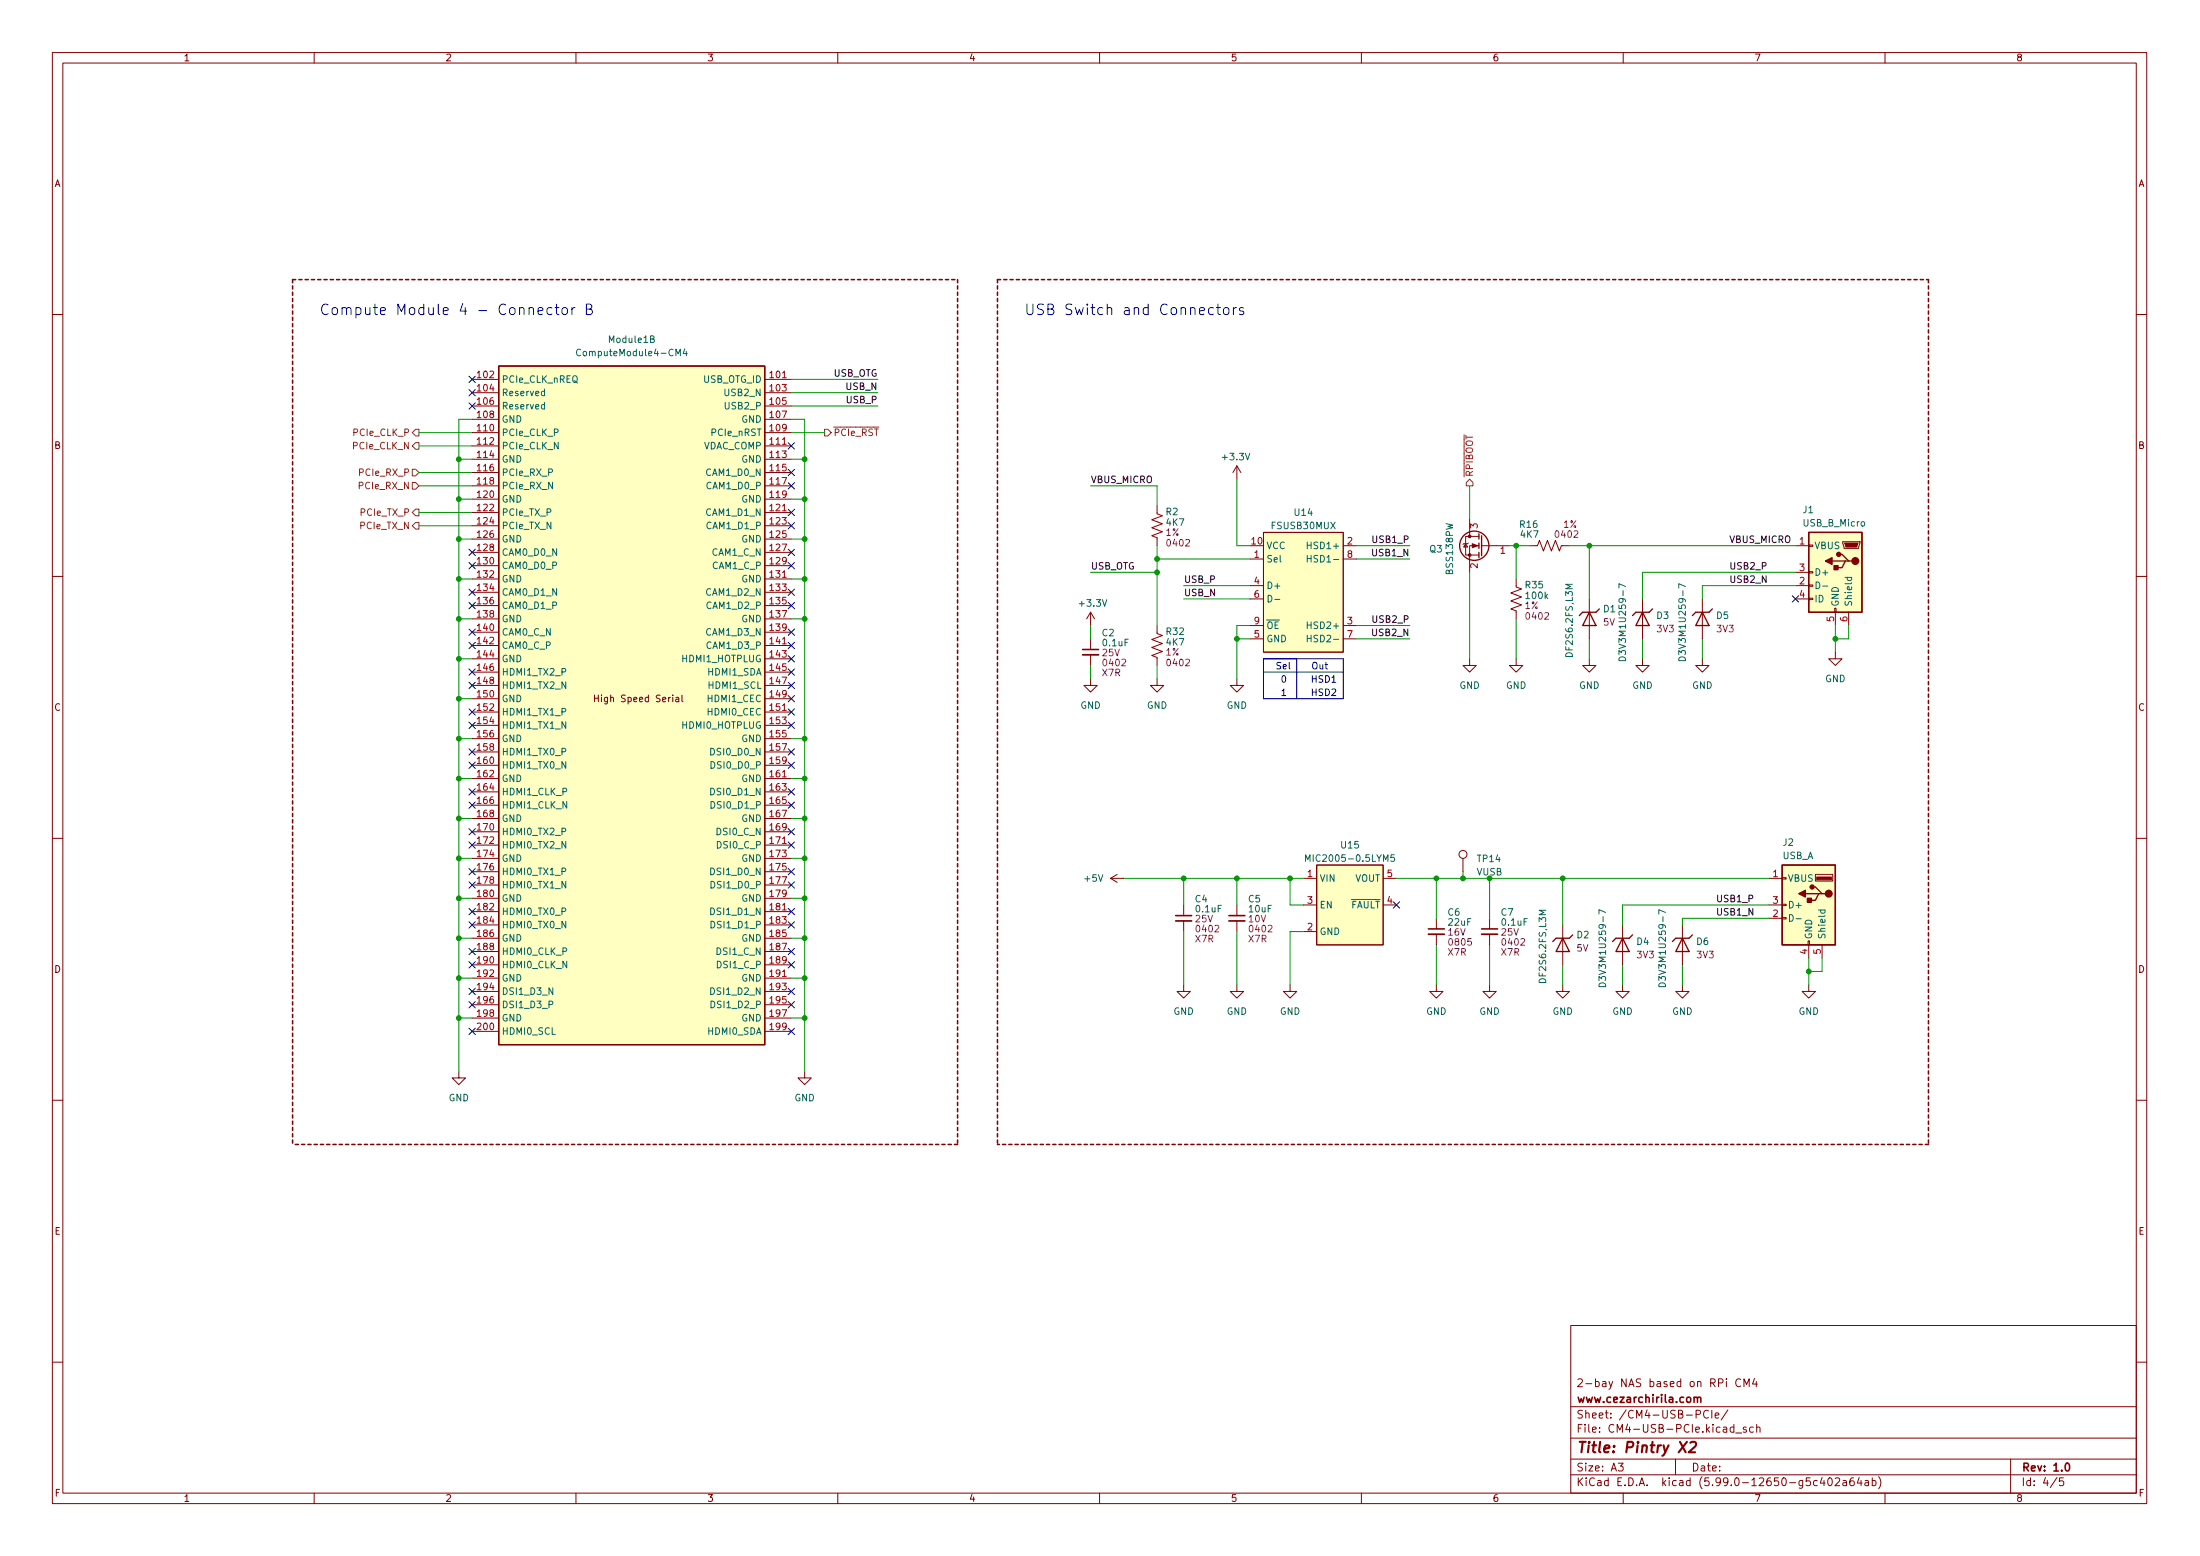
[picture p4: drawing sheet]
<svg xmlns="http://www.w3.org/2000/svg" width="420mm" height="297mm" viewBox="0 0 420 297" stroke-linecap="round" stroke-linejoin="round" font-family="sans-serif">
<g fill="none" stroke="#840000" stroke-width=".19">
<path d="M10 10h400v277h-400zM12 12h396v273h-396zM60 10v2M110 10v2M160 10v2M210 10v2M260 10v2M310 10v2M360 10v2M10 60h2M90.2 72.4h5M90.2 75h5"/>
<path d="M90.2 77.5h5M146 72.4h5.1M146 75h5.1M146 77.5h5.1M408 60h2M90.2 80h5M90.2 82.6h5M90.2 85.1h5M90.2 87.7h5M90.2 90.2h5M90.2 92.7h5M90.2 95.3h5"/>
<path d="M90.2 97.8h5M146 80h5.1M146 82.6h5.1M146 85.1h5.1M146 87.7h5.1M146 90.2h5.1M146 92.7h5.1M146 95.3h5.1M146 97.8h5.1M221 96.6v1.5l1 .4-2 .7 2 .8-2 .7 2 .8-2 .8 1 .4v1.5M236.2 88.9l-.7 1.3M236.2 88.9v2.6"/>
<path d="M236.2 88.9l.8 1.3M280.7 99.1v3.3M10 110h2M90.2 100.4h5M90.2 102.9h5M90.2 105.4h5M90.2 108h5M90.2 110.5h5M90.2 113.1h5M90.2 115.6h5M90.2 118.1h5M146 100.4h5.1"/>
<path d="M146 102.9h5.1M146 105.4h5.1M146 108h5.1M146 110.5h5.1M146 113.1h5.1M146 115.6h5.1M146 118.1h5.1M208.3 116.9l-.8 1.2M208.3 116.9v2.5M208.3 116.9l.7 1.2M221 119.4v1.5l1 .4-2 .8 2 .7-2 .8 2 .8-2 .7 1 .4v1.5M238.8 106.7h2.5"/>
<path d="M238.8 119.4h2.5M238.8 111.8h2.5M238.8 114.3h2.5M241.3 101.6h15.2v22.9h-15.2zM256.5 104.2h2.6M256.5 106.7h2.6M256.5 119.4h2.6M279.9 103.8l.4 .6h-.8zM280.4 103.7l-1 .2M282.4 104.2h-1.7v5.1M282.4 102.4h-2.5v3.6h2.5M283 104.2h5.3"/>
<path d="M289.6 110.5v1.6l1 .3-2.1 .8 2.1 .8-2.1 .7 2.1 .8-2.1 .7 1.1 .4v1.5M292.1 104.2h1.5l.4-1 .8 2 .7-2 .8 2 .8-2 .7 2 .4-1h1.5M303.5 114.3v7.7M313.7 114.3v7.7M325.1 114.3v7.7M342.9 104.2h2.5M342.9 111.8h2.5M342.9 114.3h2.5M342.9 109.3h2.5M345.4 114.2h.8v.3h-.8zM345.4 111.7h.8v.2h-.8zM345.4 109.1h.8v.3h-.8z"/>
<path d="M345.4 104h.8v.3h-.8zM350.4 116.1h.2v.8h-.2zM350.5 116.9v2.5M351.9 103.4h3.3v.3l-.2 1h-2.8zM353.1 116.9v2.5M408 110h2M90.2 120.7h5M90.2 123.2h5M90.2 125.8h5M90.2 128.3h5M90.2 130.8h5M90.2 133.4h5"/>
<path d="M90.2 135.9h5M90.2 138.5h5M113.5 132.7v1.3M113.5 133.3h.8M129.1 133.2h.5v.8M129.6 133.4l-.4 .1-.2 .2 .2 .3 .4-.1M130.2 132.7v1.1l.2 .2M146 120.7h5.1M146 123.2h5.1M146 125.8h5.1M146 128.3h5.1M146 130.8h5.1"/>
<path d="M146 133.4h5.1M146 135.9h5.1M146 138.5h5.1M208.3 129.6v1.2h1.2l-1.2 1.3-1.3-1.3h1.3M208.3 122v2M208.3 125v2M221 129.6v1.2h1.2l-1.2 1.3-1.3-1.3h1.3M236.2 129.6v1.2h1.3l-1.3 1.3-1.3-1.3h1.3M238.8 122h2.5M256.5 122h2.6M280.7 125.8v1.2h1.2l-1.2 1.3-1.3-1.3h1.3M289.6 125.8v1.2h1.2l-1.2 1.3-1.3-1.3h1.3"/>
<path d="M303.5 125.8v1.2h1.3l-1.3 1.3-1.2-1.3h1.2M313.7 125.8v1.2h1.3l-1.3 1.3-1.3-1.3h1.3M325.1 125.8v1.2h1.3l-1.3 1.3-1.3-1.3h1.3M350.5 124.5v1.3h1.3l-1.3 1.2-1.3-1.2h1.3M90.2 141h5M90.2 143.5h5M90.2 146.1h5M90.2 148.6h5M90.2 151.2h5M90.2 153.7h5M90.2 156.2h5M90.2 158.8h5"/>
<path d="M146 141h5.1M146 143.5h5.1M146 146.1h5.1M146 148.6h5.1M146 151.2h5.1M146 153.7h5.1M146 156.2h5.1M146 158.8h5.1M10 160h2M90.2 161.3h5M90.2 163.9h5M90.2 166.4h5"/>
<path d="M90.2 168.9h5M90.2 171.5h5M90.2 174h5M90.2 176.6h5M90.2 179.1h5M146 161.3h5.1M146 163.9h5.1M146 166.4h5.1M146 168.9h5.1M146 171.5h5.1M146 174h5.1M146 176.6h5.1"/>
<path d="M146 179.1h5.1M212.1 167.7l1.3 .7M212.1 167.7h2.5M213.4 166.9l-1.3 .8M226.1 172.8v2M226.1 175.8v2M236.2 172.8v2M236.2 175.8v2M248.9 167.7h2.6M248.9 172.8h2.6M248.9 177.8h2.6M251.5 165.1h12.7v15.3h-12.7z"/>
<path d="M264.2 167.7h2.5M264.2 172.8h2.5M274.3 175.3v2M274.3 178.3v2.1M279.4 163.9v2.5M284.5 175.3v2M284.5 178.3v2.1M298.4 176.6v7.6M309.9 176.6v7.6M321.3 176.6v7.6M337.8 167.7h2.6M337.8 175.3h2.6"/>
<path d="M337.8 172.8h2.6M340.4 175.2h.7v.2h-.7zM340.4 172.6h.7v.3h-.7zM340.4 167.5h.7v.3h-.7zM345.3 179.6h.3v.8h-.3zM346.7 166.9h3.3v1.3h-3.3zM408 160h2M90.2 181.6h5M90.2 184.2h5M90.2 186.7h5M90.2 189.3h5M90.2 191.8h5"/>
<path d="M90.2 194.3h5M90.2 196.9h5M146 181.6h5.1M146 184.2h5.1M146 186.7h5.1M146 189.3h5.1M146 191.8h5.1M146 194.3h5.1M146 196.9h5.1M226.1 188v1.3h1.2l-1.2 1.2-1.3-1.2h1.3M236.2 188v1.3h1.3l-1.3 1.2-1.3-1.2h1.3M246.4 188v1.3h1.2l-1.2 1.2-1.3-1.2h1.3"/>
<path d="M274.3 188v1.3h1.3l-1.3 1.2-1.3-1.2h1.3M284.5 188v1.3h1.2l-1.2 1.2-1.3-1.2h1.3M298.4 188v1.3h1.3l-1.3 1.2-1.2-1.2h1.2M309.9 188v1.3h1.2l-1.2 1.2-1.3-1.2h1.3M321.3 188v1.3h1.3l-1.3 1.2-1.3-1.2h1.3M345.4 188v1.3h1.3l-1.3 1.2-1.2-1.2h1.2M345.4 180.4v2.5M348 180.4v2.5M10 210h2M87.6 204.5v1.3h1.3l-1.3 1.2-1.2-1.2h1.2M153.7 204.5v1.3h1.2l-1.2 1.2-1.3-1.2h1.3M408 210h2"/>
<path d="M300 253h108v32h-108zM10 260h2M300 278.5h108M300 274.5h108M300 268.5h108M309.1 279.3h.9l-.5 .6 .4 .1v.7l-.2 .1-.6-.1M320 278.5v3M323.9 270l.7-.1 .2-.2-.1-.3-.2-.2h-.6v1.5M326.3 269.4a.6 .6 0 0 0-.8 0 .6 .6 0 0 0-.1 .7 .56 .56 0 0 0 .2 .5 .56 .56 0 0 0 .7 0M326.9 269.2v1.5M327.6 270.2l.7-.1-.1-.3-.4-.1-.2 .2v.7h.6M330 269.1l-1.3 2"/>
<path d="M331.1 272.5l-.4-.1-.3 .3 .2 .6h.5M331.1 271.9v1.5M331.5 273.6h1.1M332.4 263.4a.6 .6 0 0 0-.7 0 .6 .6 0 0 0-.2 .7 .56 .56 0 0 0 .3 .5 .56 .56 0 0 0 .6 0M333.1 264.7v-1.5l.5 1.1 .5-1.1v1.5M333.5 272.5l-.4-.1-.2 .2 .1 .2 .5 .2v.3h-.6M334.9 272.5l-.5-.1-.3 .3 .2 .6h.6M335.1 263.1l-.4 1.1h.9M335.4 263.7v1M335.5 272.6l.2-.2 .4 .1v.9M335.5 271.9v1.5M384 278.5v6.5"/>
<path d="M408 260h2M60 285v2M110 285v2M160 285v2M210 285v2M260 285v2M300 281.5h108M310 285v2M348 282l-.4 1.1h1M348.4 282.6v1M349.2 282.3l.2-.2a.8 .8 0 0 1 .5 .8 .8 .8 0 0 1-.5 .7l-.2-.1-.1-.5zM350.5 282.3l.6-.2 .2 .2 .1 .2-1 1.1h1"/>
<path d="M352 282.7h.6v.9M352.6 283h-.5a.29 .29 0 0 0-.2 .3 .29 .29 0 0 0 .2 .3l.5-.1M354 282.1a.6 .6 0 0 0-.7 .7v.5l.1 .2 .4 .1 .3-.1v-.5l-.1-.2-.4-.1-.3 .3M355.1 282l-.4 1.1h.9M355.4 282.6v1M356.2 282.7h.6v.9M356.8 283h-.4a.29 .29 0 0 0-.3 .3 .29 .29 0 0 0 .3 .3l.4-.1M357.6 282.7l.4-.1 .3 .3-.2 .6h-.5M357.6 282.1v1.5M358.8 281.9a1.73 1.73 0 0 1 0 2.3M360 285v2M392.9 282l-1.3 2"/>
<path d="M394.1 282.1h-.7l-.1 .7 .2-.1 .5 .1 .1 .2v.5l-.3 .1-.5-.1"/>
<circle cx="279.4" cy="163.1" r=".76"/>
</g>
<path d="M206.8 124h3M224.5 174.8h3.1M234.7 174.8h3M272.8 177.3h3M283 177.3h3M323.5 266.9l.3-.2 .3 .1 .1 .9M323.5 266.7v1M324.2 266.9l.2-.2 .4 .1v.9M394.6 279.4l.2-.1a.8 .8 0 0 1 .5 .8 .8 .8 0 0 1-.5 .7 1 1 0 0 1-.2-1.4z" fill="none" stroke="#840000" stroke-width=".3"/>
<path d="M320.8 275.2l1.1 2M322.2 275.2l-1.6 2M322.8 275.4l.3-.2h.5l.3 .2v.4l-.1 .3-1.3 1.1h1.2" fill="none" stroke="#840000" stroke-width=".4"/>
<g fill="none" stroke="#840000" stroke-width=".25">
<path d="M95.2 69.9h50.8v129.5h-50.8zM282.4 101.9v1M282.4 103.7v1M282.4 105.4v1.1M283 102.3v3.8M303.5 116.9l1.3 2.5h-2.5zM305.4 116.2l-.6 .7h-2.5l-.7 .6M313.7 116.9l1.3 2.5h-2.6zM315.6 116.2l-.6 .7h-2.6l-.6 .6M325.1 116.9l1.3 2.5h-2.6zM327 116.2l-.6 .7h-2.6l-.6 .6M345.4 101.6h10.2v15.3h-10.2z"/>
<path d="M349.9 107.1h2.5M351.2 105.8h.6l1.3 1.3h.6M353.1 107.1h-.7l-.6 1.3h-1.3M298.4 179.1l1.3 2.5h-2.5zM300.4 178.5l-.7 .6h-2.5l-.7 .6M309.9 179.1l1.2 2.5h-2.5zM311.8 178.5l-.7 .6h-2.5l-.6 .6M321.3 179.1l1.3 2.5h-2.6zM323.2 178.5l-.6 .6h-2.6l-.6 .6M340.4 165.1h10.1v15.3h-10.1zM344.8 170.6h2.5M346.1 169.3h.6l1.3 1.3h.6"/>
<path d="M348 170.6h-.7l-.6 1.3h-1.3"/>
<circle cx="281.6" cy="104.2" r="2.79"/>
</g>
<g fill="none" stroke="#006464" stroke-width=".19">
<path d="M104 74.8l-.4-.1-.2 .2 .1 .6h.5M104 77.3l-.4-.1-.2 .3 .1 .5h.5M104 74.3v1.2M104 76.8v1.3M110.9 66.8a.6 .6 0 0 0-.9 .4 .6 .6 0 0 0 .6 .7l.3-.1M124.2 64.7h.6l.1-.5-.7-.1v1.3h.5l.2-.1 .1-.3-.3-.3M129.1 67.9v-1.2l.4 .9 .4-.9v1.2M130.8 66.6l-.3 .9h.8M131.1 67.1v.8M242.2 113.6a.64 .64 0 0 1 .7 .7 .64 .64 0 0 1-.7 .6zM243.5 114.4h.9M249.7 103.5v1.3"/>
<path d="M249.7 106v1.3M249.7 118.7v1.3M249.7 104.1h.7M249.7 119.3h.7M249.7 106.6h.7M310.5 112l-1.3-.6v.9M321.9 112l-1.3-.6v.9M346.8 111.1a.64 .64 0 0 1 .8 .6 .64 .64 0 0 1-.8 .7zM348.1 111.9h1M352.4 110.2h1.2M352.8 110.2v.4l.2 .2 .6-.1v-.5M249.7 121.3v1.2"/>
<path d="M249.7 121.9h.7M309.2 125.6a.68 .68 0 0 1 .8-.2 .68 .68 0 0 1 .5 .7h-1.3zM320.7 125.6a.68 .68 0 0 1 .8-.2 .68 .68 0 0 1 .4 .7h-1.3zM249.3 164.4v-1.2l.5 .9 .4-.9v1.2M266.3 163.2h-.6l-.1 .6 .2-.1h.4l.1 .2v.4l-.2 .1-.5-.1M306.6 174.2l-1.2-.5v.8M318.1 174.2l-1.3-.5v.8M341.8 174.6a.64 .64 0 0 1 .7 .6 .64 .64 0 0 1-.7 .7zM343 175.4h1M347.3 173.7h1.3M347.8 173.7l-.1 .4 .2 .2 .6-.1v-.5M305.4 187.9a.68 .68 0 0 1 .8-.2 .68 .68 0 0 1 .4 .6h-1.2z"/>
<path d="M316.9 187.9a.68 .68 0 0 1 .7-.2 .68 .68 0 0 1 .5 .6h-1.3z"/>
</g>
<g fill="#ffffc2" stroke="#ffffc2" stroke-width=".19">
<path d="M95.2 69.9h50.8v129.5h-50.8z"/>
<path d="M241.3 101.6h15.2v22.9h-15.2z"/>
<path d="M345.4 101.6h10.2v15.3h-10.2z"/>
<path d="M340.4 165.1h10.1v15.3h-10.1z"/>
<path d="M251.5 165.1h12.7v15.3h-12.7z"/>
</g>
<g fill="#840000" stroke="#840000" stroke-width=".19">
<path d="M281.2 103.8l1 .4-1 .4z"/>
<path d="M352.3 103.7h2.5l-.2 .7h-2z"/>
<path d="M347 167.4h2.8v.5h-2.8z"/>
<circle cx="280.7" cy="106" r=".25"/>
<circle cx="280.7" cy="102.4" r=".25"/>
</g>
<path d="M206.8 125h3M224.5 175.8h3.1M234.7 175.8h3M272.8 178.3h3M283 178.3h3" fill="none" stroke="#840000" stroke-width=".33"/>
<g fill="#840000" stroke="#840000" stroke-width=".25">
<path d="M350.3 108h.7v.7h-.7z"/>
<path d="M348.6 107.1l1.3-.6v1.2z"/>
<path d="M345.2 171.5h.7v.7h-.7z"/>
<path d="M343.5 170.6l1.3-.6v1.2z"/>
<circle cx="354.3" cy="107.1" r=".63"/>
<circle cx="351.2" cy="105.8" r=".38"/>
<circle cx="349.2" cy="170.6" r=".63"/>
<circle cx="346.1" cy="169.3" r=".38"/>
</g>
<path d="M78.7 92.1h.7l.6 .6-.6 .7h-.7zM78.7 89.6h.7l.6 .6-.6 .6h-.7zM78.7 82.6l.7-.6h.6v1.2h-.6zM79.4 97.2h.6v1.3h-.6l-.7-.7zM79.4 84.5h.6v1.3h-.6l-.7-.7zM157.5 82h.6l.6 .6-.6 .6h-.6zM280.7 91.5l.6 .6v.6h-1.3v-.6zM78.7 100.4l.7-.7h.6v1.3h-.6z" fill="none" stroke="#725600" stroke-width=".19"/>
<g fill="none" stroke="#0000c2" stroke-width=".19">
<path d="M102.8 59.4l.9-.2-.1-.4-.6-.1-.2 .3v1h.8M105.4 58.8l-.6-.1-.3 .4v.6l.2 .3h.7M106 58.7h.8M106.3 58.1v1.7l.1 .2 .4 .1M107.4 58.9a.54 .54 0 0 1 .6-.2 .54 .54 0 0 1 .4 .4v.6a.54 .54 0 0 1-.6 .4 .54 .54 0 0 1-.5-.4zM109.2 58.7v1.4M109.8 58.7l-.4 .1-.2 .3M112 59l.8-.1a.48 .48 0 0 0 .2-.5 .48 .48 0 0 0-.3-.3h-.7v2h.8a.53 .53 0 0 0 .3-.6 .53 .53 0 0 0-.4-.5M231.8 58.8l-.6-.1-.4 .4v.6l.2 .3h.8M232.3 58.7h.8M232.6 58.1v1.7l.1 .2 .4 .1M233.8 58.9a.54 .54 0 0 1 .5-.2 .54 .54 0 0 1 .4 .4v.6a.54 .54 0 0 1-.5 .4 .54 .54 0 0 1-.5-.4z"/>
<path d="M235.6 58.7v1.4M236.1 58.7l-.3 .1-.2 .3M237.5 58.8l-.5-.1-.3 .3 .1 .3 .7 .2v.5h-.8M241.3 125.8h15.2v7.6h-15.2zM241.3 128.3h15.2M244.8 131.9l.4-.4v1.3M244.8 132.8h.7M244.9 129.1l.2-.1a.68 .68 0 0 1 .5 .6 .68 .68 0 0 1-.5 .6l-.3-.4zM246.2 126.4v1.1l.2 .2M247.6 125.8v7.6M250.8 126.6l.2-.2a.43 .43 0 0 1 .5 .5v.4a.42 .42 0 0 1-.4 .4 .42 .42 0 0 1-.4-.4zM252.1 126.9v.7l.3 .1 .2-.1"/>
<path d="M252.6 131.6l-.5-.1-.2 .3 .1 .3 .6 .2v.4l-.2 .1-.5-.1M252.6 129h-.5l-.2 .2 .1 .3 .6 .3v.3l-.2 .1h-.5M252.6 126.9v.8M253 126.9h.5M253.2 131.5a.64 .64 0 0 1 .7 .7 .64 .64 0 0 1-.7 .6zM253.2 129a.64 .64 0 0 1 .7 .6 .64 .64 0 0 1-.7 .6zM253.2 126.4v1.1l.3 .2M254.4 131.6l.5-.1 .2 .4-.8 .9h.8M254.4 129.3l.3-.3v1.2M254.4 130.2h.7"/>
</g>
<path d="M55.9 53.4v165.1M55.9 53.4h127M182.9 53.4v165.1M190.5 53.4v165.1M190.5 53.4h177.8M368.3 53.4v165.1M182.9 218.5h-127M368.3 218.5h-177.8" fill="none" stroke="#840000" stroke-width=".3" stroke-dasharray=".6 .6"/>
<g fill="none" stroke="#009600" stroke-width=".19">
<path d="M151.1 72.4h16.5M151.1 75h16.5M151.1 77.5h16.5M80 97.8h10.2M80 82.6h10.2M80 85.1h10.2M80 92.7h10.2M80 90.2h10.2M87.6 87.7h2.6M87.6 95.3h2.6M90.2 80h-2.6v124.5M151.1 87.7h2.6"/>
<path d="M151.1 80h2.6v124.5M151.1 82.6h6.4M151.1 95.3h2.6M208.3 92.7h12.7v3.9M236.2 91.5v12.7h2.6M280.7 92.7v6.4M80 100.4h10.2M87.6 102.9h2.6M87.6 118.1h2.6M87.6 110.5h2.6M151.1 102.9h2.6M151.1 118.1h2.6"/>
<path d="M151.1 110.5h2.6M208.3 119.4v2.6M208.3 109.3h12.7M221 104.2v15.2M221 106.7h17.8M226.1 111.8h12.7M226.1 114.3h12.7M238.8 119.4h-2.6v10.2M259.1 106.7h10.1M259.1 119.4h10.1M259.1 104.2h10.1M280.7 109.3v16.5"/>
<path d="M288.3 104.2h3.8M289.6 104.2v6.3M289.6 118.1v7.7M299.7 104.2h43.2M303.5 104.2v10.1M342.9 109.3h-29.2v5M342.9 111.8h-17.8v2.5M350.5 119.4v5.1M353.1 119.4v2.6h-2.6M87.6 125.8h2.6M87.6 133.4h2.6M208.3 127v2.6"/>
<path d="M221 127v2.6M236.2 122h2.6M259.1 122h10.1M303.5 122v3.8M313.7 122v3.8M325.1 122v3.8M87.6 141h2.6M87.6 156.2h2.6M87.6 148.6h2.6M151.1 141h2.6M151.1 156.2h2.6M151.1 148.6h2.6"/>
<path d="M87.6 171.5h2.6M87.6 163.9h2.6M87.6 179.1h2.6M151.1 171.5h2.6M151.1 163.9h2.6M151.1 179.1h2.6M214.6 167.7h34.3M226.1 167.7v5.1M226.1 177.8v10.2M236.2 167.7v5.1M236.2 177.8v10.2M246.4 167.7v5.1h2.5"/>
<path d="M248.9 177.8h-2.5v10.2M266.7 167.7h71.1M274.3 167.7v7.6M279.4 166.4v1.3M284.5 167.7v7.6M298.4 167.7v8.9M337.8 172.8h-27.9v3.8M337.8 175.3h-16.5v1.3M87.6 186.7h2.6M87.6 194.3h2.6M151.1 186.7h2.6M151.1 194.3h2.6"/>
<path d="M274.3 180.4v7.6M284.5 180.4v7.6M298.4 184.2v3.8M309.9 184.2v3.8M321.3 184.2v3.8M345.4 182.9v5.1M348 182.9v2.6h-2.6"/>
</g>
<g fill="none" stroke="#000084" stroke-width=".19">
<path d="M89.6 76.9l1.2 1.2M89.6 74.4l1.2 1.2M89.6 71.8l1.2 1.2M90.8 76.9l-1.2 1.2M90.8 74.4l-1.2 1.2M90.8 71.8l-1.2 1.2M150.5 99.8l1.2 1.2M150.5 97.2l1.2 1.2M150.5 92.1l1.2 1.3M150.5 89.6l1.2 1.2M150.5 84.5l1.2 1.2M151.7 99.8l-1.2 1.2"/>
<path d="M151.7 97.2l-1.2 1.2M151.7 92.1l-1.2 1.3M151.7 89.6l-1.2 1.2M151.7 84.5l-1.2 1.2M89.6 107.4l1.2 1.2M89.6 104.8l1.2 1.3M89.6 115l1.2 1.2M89.6 112.5l1.2 1.2M90.8 107.4l-1.2 1.2M90.8 104.8l-1.2 1.3M90.8 115l-1.2 1.2M90.8 112.5l-1.2 1.2"/>
<path d="M150.5 115l1.2 1.2M150.5 112.5l1.2 1.2M150.5 107.4l1.2 1.2M150.5 104.8l1.2 1.3M151.7 115l-1.2 1.2M151.7 112.5l-1.2 1.2M151.7 107.4l-1.2 1.2M151.7 104.8l-1.2 1.3M342.3 113.7l1.2 1.2M343.5 113.7l-1.2 1.2M89.6 135.3l1.2 1.2M89.6 130.2l1.2 1.3"/>
<path d="M89.6 122.6l1.2 1.2M89.6 120.1l1.2 1.2M89.6 137.9l1.2 1.2M89.6 127.7l1.2 1.2M90.8 135.3l-1.2 1.2M90.8 130.2l-1.2 1.3M90.8 122.6l-1.2 1.2M90.8 120.1l-1.2 1.2M90.8 137.9l-1.2 1.2M90.8 127.7l-1.2 1.2M150.5 135.3l1.2 1.2M150.5 132.8l1.2 1.2"/>
<path d="M150.5 130.2l1.2 1.3M150.5 127.7l1.2 1.2M150.5 125.2l1.2 1.2M150.5 122.6l1.2 1.2M150.5 120.1l1.2 1.2M150.5 137.9l1.2 1.2M151.7 135.3l-1.2 1.2M151.7 132.8l-1.2 1.2M151.7 130.2l-1.2 1.3M151.7 122.6l-1.2 1.2M151.7 127.7l-1.2 1.2M151.7 125.2l-1.2 1.2"/>
<path d="M151.7 120.1l-1.2 1.2M151.7 137.9l-1.2 1.2M89.6 158.2l1.2 1.2M89.6 153.1l1.2 1.2M89.6 150.6l1.2 1.2M89.6 145.5l1.2 1.2M89.6 142.9l1.2 1.3M90.8 158.2l-1.2 1.2M90.8 153.1l-1.2 1.2M90.8 150.6l-1.2 1.2M90.8 145.5l-1.2 1.2M90.8 142.9l-1.2 1.3"/>
<path d="M150.5 158.2l1.2 1.2M150.5 145.5l1.2 1.2M150.5 142.9l1.2 1.3M150.5 153.1l1.2 1.2M150.5 150.6l1.2 1.2M151.7 158.2l-1.2 1.2M151.7 145.5l-1.2 1.2M151.7 142.9l-1.2 1.3M151.7 153.1l-1.2 1.2M151.7 150.6l-1.2 1.2M89.6 176l1.2 1.2M89.6 160.7l1.2 1.2"/>
<path d="M89.6 168.3l1.2 1.3M89.6 165.8l1.2 1.2M89.6 173.4l1.2 1.2M90.8 176l-1.2 1.2M90.8 173.4l-1.2 1.2M90.8 165.8l-1.2 1.2M90.8 160.7l-1.2 1.2M90.8 168.3l-1.2 1.3M150.5 160.7l1.2 1.2M150.5 176l1.2 1.2M150.5 173.4l1.2 1.2M150.5 168.3l1.2 1.3"/>
<path d="M150.5 165.8l1.2 1.2M151.7 160.7l-1.2 1.2M151.7 176l-1.2 1.2M151.7 173.4l-1.2 1.2M151.7 168.3l-1.2 1.3M151.7 165.8l-1.2 1.2M266.1 172.1l1.2 1.3M267.3 172.1l-1.2 1.3M89.6 196.3l1.2 1.2M89.6 191.2l1.2 1.2M89.6 188.7l1.2 1.2M89.6 183.6l1.2 1.2"/>
<path d="M89.6 181l1.2 1.3M90.8 196.3l-1.2 1.2M90.8 191.2l-1.2 1.2M90.8 188.7l-1.2 1.2M90.8 183.6l-1.2 1.2M90.8 181l-1.2 1.3M150.5 183.6l1.2 1.2M150.5 196.3l1.2 1.2M150.5 191.2l1.2 1.2M150.5 181l1.2 1.3M150.5 188.7l1.2 1.2M151.7 183.6l-1.2 1.2"/>
<path d="M151.7 196.3l-1.2 1.2M151.7 191.2l-1.2 1.2M151.7 181l-1.2 1.3M151.7 188.7l-1.2 1.2"/>
</g>
<g fill="#009600" stroke="#009600" stroke-width=".19">
<circle cx="87.6" cy="163.9" r=".46"/>
<circle cx="87.6" cy="141" r=".46"/>
<circle cx="87.6" cy="148.6" r=".46"/>
<circle cx="87.6" cy="156.2" r=".46"/>
<circle cx="87.6" cy="95.3" r=".46"/>
<circle cx="87.6" cy="110.5" r=".46"/>
<circle cx="87.6" cy="118.1" r=".46"/>
<circle cx="87.6" cy="87.7" r=".46"/>
<circle cx="87.6" cy="102.9" r=".46"/>
<circle cx="153.7" cy="171.5" r=".46"/>
<circle cx="153.7" cy="163.9" r=".46"/>
<circle cx="153.7" cy="186.7" r=".46"/>
<circle cx="153.7" cy="179.1" r=".46"/>
<circle cx="153.7" cy="194.3" r=".46"/>
<circle cx="87.6" cy="133.4" r=".46"/>
<circle cx="87.6" cy="125.8" r=".46"/>
<circle cx="87.6" cy="179.1" r=".46"/>
<circle cx="87.6" cy="186.7" r=".46"/>
<circle cx="87.6" cy="171.5" r=".46"/>
<circle cx="87.6" cy="194.3" r=".46"/>
<circle cx="153.7" cy="87.7" r=".46"/>
<circle cx="153.7" cy="95.3" r=".46"/>
<circle cx="153.7" cy="102.9" r=".46"/>
<circle cx="153.7" cy="110.5" r=".46"/>
<circle cx="153.7" cy="118.1" r=".46"/>
<circle cx="153.7" cy="141" r=".46"/>
<circle cx="153.7" cy="148.6" r=".46"/>
<circle cx="153.7" cy="156.2" r=".46"/>
<circle cx="221" cy="109.3" r=".46"/>
<circle cx="221" cy="106.7" r=".46"/>
<circle cx="226.1" cy="167.7" r=".46"/>
<circle cx="236.2" cy="167.7" r=".46"/>
<circle cx="246.4" cy="167.7" r=".46"/>
<circle cx="236.2" cy="122" r=".46"/>
<circle cx="274.3" cy="167.7" r=".46"/>
<circle cx="303.5" cy="104.2" r=".46"/>
<circle cx="279.4" cy="167.7" r=".46"/>
<circle cx="284.5" cy="167.7" r=".46"/>
<circle cx="298.4" cy="167.7" r=".46"/>
<circle cx="345.4" cy="185.5" r=".46"/>
<circle cx="350.5" cy="122" r=".46"/>
<circle cx="289.6" cy="104.2" r=".46"/>
</g>
<g font-size="2.8" fill="#0000c2">
<text x="61" y="60.1">Compute Module 4 - Connector B</text>
<text x="195.6" y="60.1">USB Switch and Connectors</text>
</g>
<text font-size="2.8" fill="#840000" x="301" y="277.3">Title: Pintry X2</text>
<g font-size="2.1" fill="#840000">
<text x="301" y="267.8">www.cezarchirila.com</text>
<text x="301" y="264.8">2-bay NAS based on RPi CM4</text>
<text x="301" y="273.5">File: CM4-USB-PCIe.kicad_sch</text>
<text x="301" y="270.8">Sheet: /CM4-USB-PCIe/</text>
<text x="301" y="280.9">Size: A3</text>
<text x="323" y="280.9">Date:</text>
<text x="386" y="280.9">Rev: 1.0</text>
<text x="301" y="283.7">KiCad E.D.A. kicad (5.99.0-12650-g5c402a64ab)</text>
<text x="386" y="283.7">Id: 4/5</text>
</g>
<g font-size="1.8" fill="#840000">
<text x="35" y="11.7">1</text>
<text x="85" y="11.7">2</text>
<text x="135" y="11.7">3</text>
<text x="185" y="11.7">4</text>
<text x="235" y="11.7">5</text>
<text x="285" y="11.7">6</text>
<text x="335" y="11.7">7</text>
<text x="385" y="11.7">8</text>
<text x="10.3" y="35.7">A</text>
<text x="408.3" y="35.7">A</text>
<text x="10.3" y="85.7">B</text>
<text x="408.3" y="85.7">B</text>
<text x="10.3" y="135.7">C</text>
<text x="114.4" y="134">High Speed Serial</text>
<text x="408.3" y="135.7">C</text>
<text x="10.3" y="185.7">D</text>
<text x="408.3" y="185.7">D</text>
<text x="10.4" y="235.7">E</text>
<text x="408.4" y="235.7">E</text>
<text x="10.4" y="285.7">F</text>
<text x="35" y="286.7">1</text>
<text x="85" y="286.7">2</text>
<text x="135" y="286.7">3</text>
<text x="185" y="286.7">4</text>
<text x="235" y="286.7">5</text>
<text x="285" y="286.7">6</text>
<text x="335" y="286.7">7</text>
<text x="385" y="286.7">8</text>
<text x="408.4" y="285.7">F</text>
</g>
<g font-size="1.8" fill="#006464">
<text x="116.4" y="65.4">Module1B</text>
<text x="111.1" y="68">ComputeModule4-CM4</text>
<text x="95.8" y="73.1">PCIe_CLK_nREQ</text>
<text x="95.8" y="75.6">Reserved</text>
<text x="134.2" y="73.1">USB_OTG_ID</text>
<text x="138.6" y="75.6">USB2_N</text>
<text x="95.8" y="78.1">Reserved</text>
<text x="95.8" y="80.7">GND</text>
<text x="95.8" y="83.2">PCIe_CLK_P</text>
<text x="136" y="83.2">PCIe_nRST</text>
<text x="138.7" y="78.1">USB2_P</text>
<text x="141.6" y="80.7">GND</text>
<text x="95.8" y="85.8">PCIe_CLK_N</text>
<text x="95.8" y="88.3">GND</text>
<text x="134.2" y="85.8">VDAC_COMP</text>
<text x="141.6" y="88.3">GND</text>
<text x="233.6" y="87.9">+3.3V</text>
<text x="95.8" y="90.8">PCIe_RX_P</text>
<text x="95.8" y="93.4">PCIe_RX_N</text>
<text x="95.8" y="95.9">GND</text>
<text x="135" y="90.8">CAM1_D0_N</text>
<text x="135.1" y="93.4">CAM1_D0_P</text>
<text x="141.6" y="95.9">GND</text>
<text x="95.8" y="98.5">PCIe_TX_P</text>
<text x="95.8" y="101">PCIe_TX_N</text>
<text x="135" y="98.5">CAM1_D1_N</text>
<text x="135.1" y="101">CAM1_D1_P</text>
<text x="222.7" y="98.3">R2</text>
<text x="222.8" y="100.4">4K7</text>
<text x="243" y="101">FSUSB30MUX</text>
<text x="247.3" y="98.5">U14</text>
<text x="290.3" y="100.7">R16</text>
<text x="344.4" y="98">J1</text>
<text x="344.4" y="100.5">USB_B_Micro</text>
<text x="95.8" y="103.5">GND</text>
<text x="95.8" y="106.1">CAM0_D0_N</text>
<text x="136" y="106.1">CAM1_C_N</text>
<text x="141.6" y="103.5">GND</text>
<text x="241.8" y="107.4">Sel</text>
<text x="241.8" y="104.8">VCC</text>
<text x="250.3" y="104.8">HSD1+</text>
<text x="250.7" y="107.4">HSD1-</text>
<text x="273.1" y="105.4">Q3</text>
<text x="290.5" y="102.7">4K7</text>
<text x="346.5" y="104.8">VBUS</text>
<text x="95.8" y="108.6">CAM0_D0_P</text>
<text x="95.8" y="111.2">GND</text>
<text x="95.8" y="113.7">CAM0_D1_N</text>
<text x="135" y="113.7">CAM1_D2_N</text>
<text x="136.1" y="108.6">CAM1_C_P</text>
<text x="141.6" y="111.2">GND</text>
<text x="241.8" y="112.4">D+</text>
<text x="277.5" y="109.5" transform="rotate(-90 277.5 109.5)">BSS138PW</text>
<text x="291.4" y="112.3">R35</text>
<text x="346.5" y="109.9">D+</text>
<text x="95.8" y="116.2">CAM0_D1_P</text>
<text x="95.8" y="118.8">GND</text>
<text x="135.1" y="116.2">CAM1_D2_P</text>
<text x="141.6" y="118.8">GND</text>
<text x="206.3" y="115.8">+3.3V</text>
<text x="291.5" y="114.3">100k</text>
<text x="306.3" y="116.9">D1</text>
<text x="316.4" y="118.1">D3</text>
<text x="327.8" y="118.1">D5</text>
<text x="346.5" y="115">ID</text>
<text x="351.2" y="115.9" transform="rotate(-90 351.2 115.9)">GND</text>
<text x="353.7" y="115.9" transform="rotate(-90 353.7 115.9)">Shield</text>
<text x="95.8" y="121.3">CAM0_C_N</text>
<text x="95.8" y="123.9">CAM0_C_P</text>
<text x="135" y="121.3">CAM1_D3_N</text>
<text x="135.1" y="123.9">CAM1_D3_P</text>
<text x="210.5" y="121.4">C2</text>
<text x="210.7" y="123.4">0.1uF</text>
<text x="222.8" y="121.2">R32</text>
<text x="222.8" y="123.2">4K7</text>
<text x="241.8" y="122.6">GND</text>
<text x="241.8" y="120.1">~{OE}</text>
<text x="250.3" y="120.1">HSD2+</text>
<text x="250.7" y="122.6">HSD2-</text>
<text x="300.4" y="125.1" transform="rotate(-90 300.4 125.1)">DF2S6.2FS,L3M</text>
<text x="310.5" y="125.2" transform="rotate(-90 310.5 125.2)">D3V3M1U259-7</text>
<text x="321.9" y="125.2" transform="rotate(-90 321.9 125.2)">D3V3M1U259-7</text>
<text x="95.8" y="126.4">GND</text>
<text x="95.8" y="128.9">HDMI1_TX2_P</text>
<text x="95.8" y="131.5">HDMI1_TX2_N</text>
<text x="130.4" y="126.4">HDMI1_HOTPLUG</text>
<text x="135.3" y="128.9">HDMI1_SDA</text>
<text x="135.5" y="131.5">HDMI1_SCL</text>
<text x="278.7" y="131.5">GND</text>
<text x="287.6" y="131.5">GND</text>
<text x="301.6" y="131.5">GND</text>
<text x="311.7" y="131.5">GND</text>
<text x="323.2" y="131.5">GND</text>
<text x="348.6" y="130.2">GND</text>
<text x="95.8" y="134">GND</text>
<text x="95.8" y="136.6">HDMI1_TX1_P</text>
<text x="135.3" y="134">HDMI1_CEC</text>
<text x="135.3" y="136.6">HDMI0_CEC</text>
<text x="206.3" y="135.3">GND</text>
<text x="219" y="135.3">GND</text>
<text x="234.3" y="135.3">GND</text>
<text x="95.8" y="139.1">HDMI1_TX1_N</text>
<text x="95.8" y="141.6">GND</text>
<text x="130.4" y="139.1">HDMI0_HOTPLUG</text>
<text x="141.6" y="141.6">GND</text>
<text x="95.8" y="144.2">HDMI1_TX0_P</text>
<text x="95.8" y="146.7">HDMI1_TX0_N</text>
<text x="95.8" y="149.3">GND</text>
<text x="136.1" y="144.2">DSI0_D0_N</text>
<text x="136.2" y="146.7">DSI0_D0_P</text>
<text x="141.6" y="149.3">GND</text>
<text x="95.8" y="151.8">HDMI1_CLK_P</text>
<text x="95.8" y="154.3">HDMI1_CLK_N</text>
<text x="136.1" y="151.8">DSI0_D1_N</text>
<text x="136.2" y="154.3">DSI0_D1_P</text>
<text x="95.8" y="156.9">GND</text>
<text x="95.8" y="159.4">HDMI0_TX2_P</text>
<text x="95.8" y="162">HDMI0_TX2_N</text>
<text x="137.1" y="159.4">DSI0_C_N</text>
<text x="137.2" y="162">DSI0_C_P</text>
<text x="141.6" y="156.9">GND</text>
<text x="256.2" y="162">U15</text>
<text x="340.5" y="161.5">J2</text>
<text x="95.8" y="164.5">GND</text>
<text x="95.8" y="167">HDMI0_TX1_P</text>
<text x="136.1" y="167">DSI1_D0_N</text>
<text x="141.6" y="164.5">GND</text>
<text x="250.3" y="164.5">MIC2005-0.5LYM5</text>
<text x="282" y="167.1">VUSB</text>
<text x="282.2" y="164.6">TP14</text>
<text x="340.4" y="164">USB_A</text>
<text x="95.8" y="169.6">HDMI0_TX1_N</text>
<text x="95.8" y="172.1">GND</text>
<text x="136.2" y="169.6">DSI1_D0_P</text>
<text x="141.6" y="172.1">GND</text>
<text x="207.2" y="168.3">+5V</text>
<text x="228.3" y="172.2">C4</text>
<text x="238.4" y="172.2">C5</text>
<text x="252" y="168.3">VIN</text>
<text x="252" y="173.4">EN</text>
<text x="256.5" y="173.4">~{FAULT}</text>
<text x="258.7" y="168.3">VOUT</text>
<text x="341.4" y="168.3">VBUS</text>
<text x="341.4" y="173.4">D+</text>
<text x="95.8" y="174.7">HDMI0_TX0_P</text>
<text x="95.8" y="177.2">HDMI0_TX0_N</text>
<text x="95.8" y="179.7">GND</text>
<text x="136.1" y="174.7">DSI1_D1_N</text>
<text x="136.2" y="177.2">DSI1_D1_P</text>
<text x="141.6" y="179.7">GND</text>
<text x="228.5" y="174.2">0.1uF</text>
<text x="238.6" y="174.2">10uF</text>
<text x="252" y="178.5">GND</text>
<text x="276.5" y="174.8">C6</text>
<text x="276.7" y="176.7">22uF</text>
<text x="286.7" y="174.8">C7</text>
<text x="286.9" y="176.7">0.1uF</text>
<text x="301.2" y="179.1">D2</text>
<text x="346.1" y="179.4" transform="rotate(-90 346.1 179.4)">GND</text>
<text x="348.6" y="179.4" transform="rotate(-90 348.6 179.4)">Shield</text>
<text x="95.8" y="182.3">HDMI0_CLK_P</text>
<text x="95.8" y="184.8">HDMI0_CLK_N</text>
<text x="137.1" y="182.3">DSI1_C_N</text>
<text x="137.2" y="184.8">DSI1_C_P</text>
<text x="312.6" y="180.4">D4</text>
<text x="324" y="180.4">D6</text>
<text x="95.8" y="187.4">GND</text>
<text x="95.8" y="189.9">DSI1_D3_N</text>
<text x="136.1" y="189.9">DSI1_D2_N</text>
<text x="141.6" y="187.4">GND</text>
<text x="295.3" y="187.3" transform="rotate(-90 295.3 187.3)">DF2S6.2FS,L3M</text>
<text x="306.7" y="187.4" transform="rotate(-90 306.7 187.4)">D3V3M1U259-7</text>
<text x="318.1" y="187.4" transform="rotate(-90 318.1 187.4)">D3V3M1U259-7</text>
<text x="95.8" y="192.4">DSI1_D3_P</text>
<text x="95.8" y="195">GND</text>
<text x="95.8" y="197.5">HDMI0_SCL</text>
<text x="135.3" y="197.5">HDMI0_SDA</text>
<text x="136.2" y="192.4">DSI1_D2_P</text>
<text x="141.6" y="195">GND</text>
<text x="224.1" y="193.7">GND</text>
<text x="234.3" y="193.7">GND</text>
<text x="244.4" y="193.7">GND</text>
<text x="272.4" y="193.7">GND</text>
<text x="282.5" y="193.7">GND</text>
<text x="296.5" y="193.7">GND</text>
<text x="307.9" y="193.7">GND</text>
<text x="319.3" y="193.7">GND</text>
<text x="343.5" y="193.7">GND</text>
<text x="85.7" y="210.2">GND</text>
<text x="151.7" y="210.2">GND</text>
</g>
<g font-size="1.8" fill="#0f0f0f">
<text x="159.1" y="71.9">USB_OTG</text>
<text x="161.6" y="74.4">USB_N</text>
<text x="161.7" y="77">USB_P</text>
<text x="208.3" y="92.2">VBUS_MICRO</text>
<text x="262.3" y="106.2">USB1_N</text>
<text x="262.4" y="103.6">USB1_P</text>
<text x="330.2" y="103.6">VBUS_MICRO</text>
<text x="208.3" y="108.7">USB_OTG</text>
<text x="226.1" y="111.3">USB_P</text>
<text x="226.1" y="113.8">USB_N</text>
<text x="330.2" y="111.3">USB2_N</text>
<text x="330.2" y="108.7">USB2_P</text>
<text x="262.4" y="118.9">USB2_P</text>
<text x="262.3" y="121.4">USB2_N</text>
<text x="327.7" y="172.2">USB1_P</text>
<text x="327.7" y="174.8">USB1_N</text>
</g>
<g font-size="1.8" fill="#a90000">
<text x="91.2" y="72.2">102</text>
<text x="91.2" y="74.7">104</text>
<text x="91.2" y="77.3">106</text>
<text x="147.1" y="72.2">101</text>
<text x="147.1" y="74.7">103</text>
<text x="147.1" y="77.3">105</text>
<text x="91.2" y="79.8">108</text>
<text x="91.2" y="82.3">110</text>
<text x="147.1" y="79.8">107</text>
<text x="147.1" y="82.3">109</text>
<text x="91.2" y="84.9">112</text>
<text x="91.2" y="87.4">114</text>
<text x="91.2" y="90">116</text>
<text x="147.1" y="84.9">111</text>
<text x="147.1" y="87.4">113</text>
<text x="147.1" y="90">115</text>
<text x="91.2" y="92.5">118</text>
<text x="91.2" y="95">120</text>
<text x="147.1" y="92.5">117</text>
<text x="147.1" y="95">119</text>
<text x="91.2" y="97.6">122</text>
<text x="91.2" y="100.1">124</text>
<text x="147.1" y="97.6">121</text>
<text x="147.1" y="100.1">123</text>
<text x="282.2" y="100.9" transform="rotate(-90 282.2 100.9)">3</text>
<text x="91.2" y="102.7">126</text>
<text x="91.2" y="105.2">128</text>
<text x="91.2" y="107.7">130</text>
<text x="147.1" y="102.7">125</text>
<text x="147.1" y="105.2">127</text>
<text x="147.1" y="107.7">129</text>
<text x="239" y="103.9">10</text>
<text x="239.5" y="106.5">1</text>
<text x="257.3" y="103.9">2</text>
<text x="257.3" y="106.5">8</text>
<text x="286.5" y="105.7">1</text>
<text x="343.7" y="103.9">1</text>
<text x="91.2" y="110.3">132</text>
<text x="91.2" y="112.8">134</text>
<text x="147.1" y="110.3">131</text>
<text x="147.1" y="112.8">133</text>
<text x="239.5" y="111.5">4</text>
<text x="282.2" y="108.5" transform="rotate(-90 282.2 108.5)">2</text>
<text x="343.7" y="111.5">2</text>
<text x="343.7" y="109">3</text>
<text x="91.2" y="115.4">136</text>
<text x="91.2" y="117.9">138</text>
<text x="147.1" y="115.4">135</text>
<text x="147.1" y="117.9">137</text>
<text x="239.5" y="114.1">6</text>
<text x="239.5" y="119.2">9</text>
<text x="257.3" y="119.2">3</text>
<text x="343.7" y="114.1">4</text>
<text x="350.3" y="118.6" transform="rotate(-90 350.3 118.6)">5</text>
<text x="352.8" y="118.6" transform="rotate(-90 352.8 118.6)">6</text>
<text x="91.2" y="120.4">140</text>
<text x="91.2" y="123">142</text>
<text x="91.2" y="125.5">144</text>
<text x="147.1" y="120.4">139</text>
<text x="147.1" y="123">141</text>
<text x="147.1" y="125.5">143</text>
<text x="239.5" y="121.7">5</text>
<text x="257.3" y="121.7">7</text>
<text x="91.2" y="128.1">146</text>
<text x="91.2" y="130.6">148</text>
<text x="147.1" y="128.1">145</text>
<text x="147.1" y="130.6">147</text>
<text x="91.2" y="133.1">150</text>
<text x="91.2" y="135.7">152</text>
<text x="147.1" y="133.1">149</text>
<text x="147.1" y="135.7">151</text>
<text x="91.2" y="138.2">154</text>
<text x="91.2" y="140.8">156</text>
<text x="91.2" y="143.3">158</text>
<text x="147.1" y="138.2">153</text>
<text x="147.1" y="140.8">155</text>
<text x="147.1" y="143.3">157</text>
<text x="91.2" y="145.8">160</text>
<text x="91.2" y="148.4">162</text>
<text x="147.1" y="145.8">159</text>
<text x="147.1" y="148.4">161</text>
<text x="91.2" y="150.9">164</text>
<text x="91.2" y="153.5">166</text>
<text x="91.2" y="156">168</text>
<text x="147.1" y="150.9">163</text>
<text x="147.1" y="153.5">165</text>
<text x="147.1" y="156">167</text>
<text x="91.2" y="158.5">170</text>
<text x="91.2" y="161.1">172</text>
<text x="147.1" y="158.5">169</text>
<text x="147.1" y="161.1">171</text>
<text x="91.2" y="163.6">174</text>
<text x="91.2" y="166.2">176</text>
<text x="147.1" y="163.6">173</text>
<text x="147.1" y="166.2">175</text>
<text x="249.7" y="167.4">1</text>
<text x="264.9" y="167.4">5</text>
<text x="338.6" y="167.4">1</text>
<text x="91.2" y="168.7">178</text>
<text x="91.2" y="171.2">180</text>
<text x="91.2" y="173.8">182</text>
<text x="147.1" y="168.7">177</text>
<text x="147.1" y="171.2">179</text>
<text x="147.1" y="173.8">181</text>
<text x="249.7" y="172.5">3</text>
<text x="264.9" y="172.5">4</text>
<text x="338.6" y="172.5">3</text>
<text x="91.2" y="176.3">184</text>
<text x="91.2" y="178.9">186</text>
<text x="147.1" y="176.3">183</text>
<text x="147.1" y="178.9">185</text>
<text x="249.7" y="177.6">2</text>
<text x="338.6" y="175">2</text>
<text x="91.2" y="181.4">188</text>
<text x="91.2" y="183.9">190</text>
<text x="147.1" y="181.4">187</text>
<text x="147.1" y="183.9">189</text>
<text x="345.2" y="182.1" transform="rotate(-90 345.2 182.1)">4</text>
<text x="347.7" y="182.1" transform="rotate(-90 347.7 182.1)">5</text>
<text x="91.2" y="186.5">192</text>
<text x="91.2" y="189">194</text>
<text x="91.2" y="191.6">196</text>
<text x="147.1" y="186.5">191</text>
<text x="147.1" y="189">193</text>
<text x="147.1" y="191.6">195</text>
<text x="91.2" y="194.1">198</text>
<text x="91.2" y="196.6">200</text>
<text x="147.1" y="194.1">197</text>
<text x="147.1" y="196.6">199</text>
</g>
<g font-size="1.8" fill="#725600">
<text x="67.6" y="83.2">PCIe_CLK_P</text>
<text x="159.1" y="83.2">~{PCIe_RST}</text>
<text x="67.5" y="85.8">PCIe_CLK_N</text>
<text x="68.7" y="93.4">PCIe_RX_N</text>
<text x="68.8" y="90.8">PCIe_RX_P</text>
<text x="281.3" y="91.1" transform="rotate(-90 281.3 91.1)">~{RPIBOOT}</text>
<text x="68.9" y="101">PCIe_TX_N</text>
<text x="69" y="98.5">PCIe_TX_P</text>
</g>
<g font-size="1.8" fill="#840084">
<text x="298.6" y="100.7">1%</text>
<text x="222.6" y="102.3">1%</text>
<text x="223" y="104.3">0402</text>
<text x="297.2" y="102.7">0402</text>
<text x="291.2" y="116.2">1%</text>
<text x="291.6" y="118.3">0402</text>
<text x="306.2" y="119.4">5V</text>
<text x="210.6" y="125.3">25V</text>
<text x="222.6" y="125.1">1%</text>
<text x="316.5" y="120.7">3V3</text>
<text x="327.9" y="120.7">3V3</text>
<text x="210.5" y="129.1">X7R</text>
<text x="210.8" y="127.2">0402</text>
<text x="223" y="127.2">0402</text>
<text x="228.3" y="179.9">X7R</text>
<text x="228.4" y="176.1">25V</text>
<text x="228.6" y="178">0402</text>
<text x="238.5" y="179.9">X7R</text>
<text x="238.5" y="176.1">10V</text>
<text x="238.8" y="178">0402</text>
<text x="276.6" y="178.6">16V</text>
<text x="286.8" y="178.6">25V</text>
<text x="276.6" y="182.4">X7R</text>
<text x="276.9" y="180.5">0805</text>
<text x="286.7" y="182.4">X7R</text>
<text x="287" y="180.5">0402</text>
<text x="301.1" y="181.6">5V</text>
<text x="312.7" y="182.9">3V3</text>
<text x="324.1" y="182.9">3V3</text>
</g>
<g font-size="1.8" fill="#0000c2">
<text x="243.1" y="127.8">Sel</text>
<text x="246.5" y="130.3">HSD1</text>
<text x="246.5" y="132.8">HSD2</text>
</g>
</svg>
